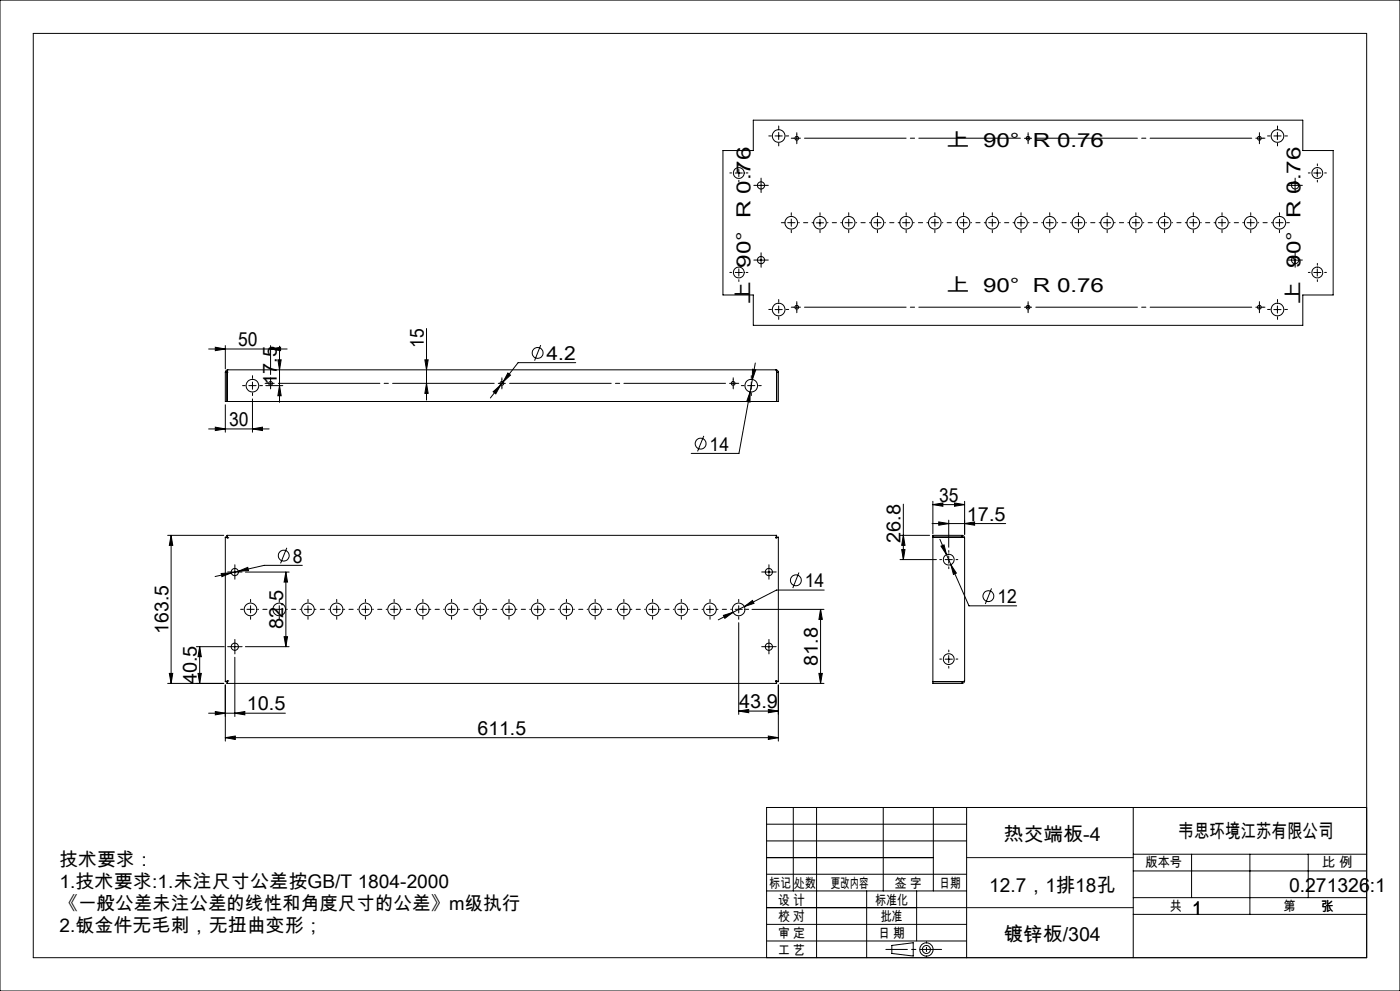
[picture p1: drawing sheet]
<svg xmlns="http://www.w3.org/2000/svg" width="420mm" height="297mm" viewBox="0 0 420 297" stroke-linecap="round" stroke-linejoin="round" font-family="sans-serif">
<g fill="none" stroke="#000" stroke-width=".3">
<path d="M0 0h420v297h-420zM226 36h164.8v9.1h9.1v43.3h-9.1v9.1h-164.8v-9.1h-9.1v-43.3h9.1zM233.6 39.7v2.1M383.2 39.7v2.1M220.6 51.9h2.1M221.7 50.8v2.1M227.2 55.6h2.2M228.3 54.5v2.2M232.5 40.7h2.2M307.3 41.4h2.2M308.4 40.4v2.1M382.2 40.7h2.1"/>
<path d="M387.5 55.6h2.1M388.5 54.5v2.2M394.1 51.9h2.2M395.2 50.8v2.1M227.2 78h2.2M228.3 76.9v2.2M244.9 66.8h2.2M246 65.7v2.1M387.5 78h2.1M388.5 76.9v2.2M128 98.5v21.4M220.6 81.7h2.1"/>
<path d="M221.7 80.6v2.2M232.5 92.8h2.2M233.6 91.7v2.1M307.3 92.1h2.2M308.4 91v2.2M382.2 92.8h2.1M383.2 91.7v2.1M394.1 81.7h2.2M395.2 80.6v2.2M62.6 104.6h23.5M64.6 104.1l3 .5-3 .5zM67.6 111.5v8.8h165.9v-8.8"/>
<path d="M67.6 111.5h.5M67.6 103.6v7M68.1 111.5h.1M68.1 111.5v8.8M68.2 111.4l-.1 .1M68.3 110.8l-.2 .7M68.3 110.8l-.5 .3-.2 .4M68.3 110.8h164.5M74.6 115.6h2.2M75.7 114.5v2.2M75.7 119.6v9.9M79.7 115.6h5.1"/>
<path d="M81.2 104.6l3-.5v1zM81.2 103.6v8.7M83.4 107.8h.9l-.4 3zM83.9 115.6l.4 3h-.9zM83.9 103.7v16.9M127.5 107.8h.9l-.4 3zM128 114.9l.4 3h-.9zM148 117.4l2.2-2-1.5 2.6zM149.5 114.9h2.1M150.2 115.4l-3.1 3.9M150.6 113.8v2.2M150.9 114.5l-.7 .9"/>
<path d="M152.4 111.8l.7 .6-2.2 2.1zM162.2 103.4l-1.8 4.7M172.7 108.7h-17.3l-4.5 5.8M224.3 115.6h2.1M225 117.4v3.1l-1-.2zM225 117.4l-3.3 18.5h-14.3M225.4 114.5v2.2M225.7 110.7l1 .1-1 2.9zM226.6 108.8l-1.6 8.6M232.8 110.8l.2 .7M232.8 110.8l.5 .3 .2 .4M233 111.5h.1"/>
<path d="M233 111.4v.1M233 111.5v8.8M233 111.5h.5M62.6 128.5h18.2M64.6 128l3 .5-3 .5zM67.6 121.3v8.2M75.7 128.5l3-.5v1zM211.1 130.6l-1.8 4.7M271 151.1v16.6M279.6 156.9h22.1M279.9 151.2l3-.5v1zM279.9 150.2v9.8"/>
<path d="M279.9 151.2h9.5M281.6 156.4l3 .5-3 .5zM284.6 155.9v8.1M286.3 150.7l3.1 .5-3.1 .5zM289.4 150.2v10M289.4 156.9l3-.5v1zM50.3 160.4h16.8M51.3 160.4l.5 3h-1zM51.3 160.4v44.4M66.4 171.9l3-.2-2.8 1.1zM67.6 161l.7 .2M67.6 161v43.3"/>
<path d="M68.1 160.4l.2 .8M68.1 160.4h164.9M68.3 161.2h.1M69.4 171.4h2.1M69.4 171.7l-4.9 1.1M70.4 170.4v2.1M71.5 171.2l2.8-1.2 .2 1zM71.5 171.2l-2.1 .5M73.6 171.4h13.1M85.8 171.4l.5 3h-1.1zM85.8 171.4v22.4M86 164.2l-1.8 4.6"/>
<path d="M90.7 169.4h-11.4l-7.8 1.8M229.6 171.4h2.1M230.7 170.4v2.1M232.8 161.2h.1M233 160.4l-.2 .8M233.5 161l-.7 .2M233.5 161v43.3M239.7 171.6l-1.9 4.6M247.3 176.8h-14.4l-13 6.7M270 167.7h10.9M270 160.4h8.9M270.5 164.7h1l-.5 3z"/>
<path d="M271 160.4l.5 3h-1zM279.9 161h8.7M282 161.6l2 4.6M282.3 163.7l.9-.4 .8 2.9zM283.5 167.7h2.2M284 166.2l1.3 3M284.6 166.6v2.2M285.3 169.2l1.6 2.6-.9 .4zM285.3 169.2l5.4 12.4h14.3M288.6 161l.8 .2M288.6 161h.1M288.6 160.4l.6 .3 .2 .5"/>
<path d="M288.6 160.4h-8.7v44.4h8.7M288.6 160.4v.6M289.4 161.2v42.9M297.5 176.4l-1.9 4.6M58.9 193.8h8.4M59.9 193.8l.5 3h-1zM59.9 193.8v11M69.4 193.8h2.1M70.4 192.8v2.1M70.4 197v17.7M73.6 193.8h13.1M85.2 190.8h1.1l-.5 3z"/>
<path d="M211.9 182.6h2.2M213 181.5v2.2M217 184.4l2.9-.9-2.4 1.8zM219.9 183.5l-4.4 2.3M221.6 186.6v27.5M223.3 181.8l2.4-1.9 .5 .9zM225.6 182.6h21.6M229.6 193.8h2.1M230.7 192.8v2.1M246.2 182.6l.5 3h-1zM246.2 182.6v22.2M283.5 197.6h2.2"/>
<path d="M284.6 196.5v2.1M50.3 204.8h16.8M50.8 201.8h1l-.5 3zM59.4 201.8h1l-.5 3zM62.6 213.7h23M64.6 213.3l3 .4-3 .5zM67.6 204.3h.5M67.6 205.3v16.8M68.1 204.8h164.9M68.1 204.3v.5M68.3 204.1l-.7 .2M68.3 204.1l-.2 .7"/>
<path d="M68.3 204.1l-.2 .2M68.3 204.1h.1M70.4 213.7l3-.4v.9zM221.6 213.1l3-.5v1zM221.6 213.1h11.9M230.5 212.6l3 .5-3 .5zM232.8 204.1l.7 .2M232.8 204.1l.2 .7M232.8 204.1h.1M233.5 205.3v16.8M234 204.8h13.2M245.7 201.8h1l-.5 3z"/>
<path d="M279.9 204.3h8.7M288.6 204.3v.5M288.6 204.3h.1M288.7 204.3h-.1M289.4 204.1l-.8 .2M289.4 204.1l-.2 .5-.6 .2M67.6 221.1l3-.5v1zM67.6 221.1h165.9M230.5 220.6l3 .5-3 .5zM230 257h50M230 252h60M230 247h60"/>
<path d="M230 242h180v45h-180zM238 242v25M245 242v45M265 242v25M280 242v25M290 242v45M340 242v45M340 256h70M357.5 256v13M375 256v18M392.5 256v13M230 277h60"/>
<path d="M230 272h60M230 262h60M230 267h60M260 267v20M275 267v15M340 274h70M340 269h70M340 261h70M230 282h60M267.5 283.3l6.5-.8v4l-6.5-.8z"/>
<circle cx="221.6" cy="51.8" r="1.64"/>
<circle cx="228.3" cy="55.6" r="1.08"/>
<circle cx="233.6" cy="40.8" r="1.89"/>
<circle cx="239" cy="41.4" r=".56"/>
<circle cx="308.4" cy="41.4" r=".56"/>
<circle cx="377.8" cy="41.4" r=".56"/>
<circle cx="383.2" cy="40.8" r="1.89"/>
<circle cx="388.5" cy="55.6" r="1.08"/>
<circle cx="395.2" cy="51.9" r="1.62"/>
<circle cx="228.3" cy="77.9" r="1.08"/>
<circle cx="237.4" cy="66.8" r="1.9"/>
<circle cx="246" cy="66.8" r="1.9"/>
<circle cx="254.6" cy="66.8" r="1.91"/>
<circle cx="263.2" cy="66.8" r="1.91"/>
<circle cx="271.8" cy="66.8" r="1.9"/>
<circle cx="280.5" cy="66.8" r="1.9"/>
<circle cx="289.1" cy="66.8" r="1.9"/>
<circle cx="297.7" cy="66.8" r="1.91"/>
<circle cx="306.3" cy="66.8" r="1.91"/>
<circle cx="314.9" cy="66.8" r="1.9"/>
<circle cx="323.5" cy="66.8" r="1.9"/>
<circle cx="332.1" cy="66.8" r="1.9"/>
<circle cx="340.7" cy="66.8" r="1.9"/>
<circle cx="349.4" cy="66.8" r="1.91"/>
<circle cx="358" cy="66.8" r="1.91"/>
<circle cx="366.6" cy="66.8" r="1.9"/>
<circle cx="375.2" cy="66.8" r="1.9"/>
<circle cx="383.8" cy="66.8" r="1.9"/>
<circle cx="388.5" cy="77.9" r="1.08"/>
<circle cx="221.6" cy="81.7" r="1.64"/>
<circle cx="233.6" cy="92.8" r="1.89"/>
<circle cx="239" cy="92.1" r=".57"/>
<circle cx="308.4" cy="92.1" r=".57"/>
<circle cx="377.8" cy="92.1" r=".57"/>
<circle cx="383.2" cy="92.8" r="1.89"/>
<circle cx="395.2" cy="81.7" r="1.63"/>
<circle cx="75.7" cy="115.6" r="1.89"/>
<circle cx="81.2" cy="114.9" r=".58"/>
<circle cx="150.6" cy="114.9" r=".58"/>
<circle cx="161.3" cy="105.8" r="1.63"/>
<circle cx="219.9" cy="114.9" r=".58"/>
<circle cx="225.4" cy="115.6" r="1.9"/>
<circle cx="210.2" cy="132.9" r="1.63"/>
<circle cx="70.5" cy="171.4" r="1.09"/>
<circle cx="85.1" cy="166.5" r="1.63"/>
<circle cx="230.7" cy="171.4" r="1.09"/>
<circle cx="238.8" cy="173.9" r="1.62"/>
<circle cx="284.6" cy="167.7" r="1.64"/>
<circle cx="296.5" cy="178.7" r="1.63"/>
<circle cx="70.5" cy="193.8" r="1.08"/>
<circle cx="75.2" cy="182.6" r="1.89"/>
<circle cx="83.8" cy="182.6" r="1.89"/>
<circle cx="92.4" cy="182.6" r="1.9"/>
<circle cx="101" cy="182.6" r="1.9"/>
<circle cx="109.6" cy="182.6" r="1.89"/>
<circle cx="118.2" cy="182.6" r="1.89"/>
<circle cx="126.8" cy="182.6" r="1.89"/>
<circle cx="135.5" cy="182.6" r="1.9"/>
<circle cx="144.1" cy="182.6" r="1.9"/>
<circle cx="152.7" cy="182.6" r="1.89"/>
<circle cx="161.3" cy="182.6" r="1.89"/>
<circle cx="169.9" cy="182.6" r="1.89"/>
<circle cx="178.5" cy="182.6" r="1.89"/>
<circle cx="187.2" cy="182.6" r="1.9"/>
<circle cx="195.8" cy="182.6" r="1.9"/>
<circle cx="204.4" cy="182.6" r="1.89"/>
<circle cx="213" cy="182.6" r="1.89"/>
<circle cx="221.6" cy="182.6" r="1.89"/>
<circle cx="230.7" cy="193.8" r="1.08"/>
<circle cx="284.6" cy="197.5" r="1.64"/>
<circle cx="277.9" cy="284.6" r="2"/>
<circle cx="277.9" cy="284.6" r="1.22"/>
</g>
<g fill="none" stroke="#000" stroke-width=".3" stroke-dasharray="30.5 1.3 1.3 1.3">
<path d="M233.6 38.6v-.8M383.3 38.6v-.8M219.5 51.8h-.6M221.7 49.7v-.6M221.7 54v.5M223.8 51.8h.6M227.2 55.6h-1M228.3 54.5v-1.1M228.3 56.6v1.1M229.4 55.6h1.1M231.4 40.7h-.8M233.6 42.9v.8"/>
<path d="M235.8 40.7h.8M238 41.4h-.6M239 41.4v-1.1M239 41.4h-1M239 41.4v1.1M239 41.4h1.1M239 40.3v-.5M239 42.5v.6M308.4 40.3v-.5M308.4 42.5v.6M377.8 41.4v-1.1M377.8 41.4h-1.1"/>
<path d="M377.8 41.4v1.1M377.8 41.4h1.1M377.8 40.3v-.5M377.8 42.5v.6M378.9 41.4h.6M381.1 40.7h-.8M383.3 42.9v.8M385.4 40.7h.8M387.5 55.6h-1.1M388.5 54.5v-1.1M388.5 56.6v1.1M389.6 55.6h1.1"/>
<path d="M393 51.8h-.5M395.2 49.7v-.6M395.2 54v.5M397.4 51.8h.5M221.7 79.5v-.6M227.2 77.9h-1M228.3 76.8v-1M228.3 79v1.1M229.4 77.9h1.1M235.2 66.7h-.8M237.4 66.7v-1M237.4 66.7h-1.1"/>
<path d="M237.4 66.7v1.1M237.4 66.7h1.1M237.4 64.6v-.8M237.4 68.9v.8M246 64.6v-.8M246 68.9v.8M254.6 66.7v-1M254.6 66.7h-1.1M254.6 66.7v1.1M254.6 66.7h1.1M254.6 64.6v-.8M254.6 68.9v.8"/>
<path d="M263.2 66.7v-1M263.2 66.7h-1.1M263.2 66.7v1.1M263.2 66.7h1.1M263.2 64.6v-.8M263.2 68.9v.8M271.8 66.7v-1M271.8 66.7h-1M271.8 66.7v1.1M271.8 66.7h1.1M271.8 64.6v-.8M271.8 68.9v.8"/>
<path d="M280.5 66.7v-1M280.5 66.7h-1.1M280.5 66.7v1.1M280.5 66.7h1M280.5 64.6v-.8M280.5 68.9v.8M289.1 66.7v-1M289.1 66.7h-1.1M289.1 66.7v1.1M289.1 66.7h1.1M289.1 64.6v-.8M289.1 68.9v.8"/>
<path d="M297.7 66.7v-1M297.7 66.7h-1.1M297.7 66.7v1.1M297.7 66.7h1.1M297.7 64.6v-.8M297.7 68.9v.8M306.3 66.7v-1M306.3 66.7h-1.1M306.3 66.7v1.1M306.3 66.7h1.1M306.3 64.6v-.8M306.3 68.9v.8"/>
<path d="M314.9 66.7v-1M314.9 66.7h-1.1M314.9 66.7v1.1M314.9 66.7h1.1M314.9 64.6v-.8M314.9 68.9v.8M323.5 66.7v-1M323.5 66.7h-1.1M323.5 66.7v1.1M323.5 66.7h1.1M323.5 64.6v-.8M323.5 68.9v.8"/>
<path d="M332.1 66.7v-1M332.1 66.7h-1M332.1 66.7v1.1M332.1 66.7h1.1M332.1 64.6v-.8M332.1 68.9v.8M340.8 66.7v-1M340.8 66.7h-1.1M340.8 66.7v1.1M340.8 66.7h1M340.8 64.6v-.8M340.8 68.9v.8"/>
<path d="M349.4 66.7v-1M349.4 66.7h-1.1M349.4 66.7v1.1M349.4 66.7h1.1M349.4 64.6v-.8M349.4 68.9v.8M358 66.7v-1M358 66.7h-1.1M358 66.7v1.1M358 66.7h1.1M358 64.6v-.8M358 68.9v.8"/>
<path d="M366.6 66.7v-1M366.6 66.7h-1.1M366.6 66.7v1.1M366.6 66.7h1.1M366.6 64.6v-.8M366.6 68.9v.8M375.2 66.7v-1M375.2 66.7h-1.1M375.2 66.7v1.1M375.2 66.7h1.1M375.2 64.6v-.8M375.2 68.9v.8"/>
<path d="M383.8 66.7v-1M383.8 66.7h-1M383.8 66.7v1.1M383.8 66.7h1.1M383.8 64.6v-.8M383.8 68.9v.8M386 66.7h.8M387.5 77.9h-1.1M388.5 76.8v-1M388.5 79v1.1M389.6 77.9h1.1M395.2 79.5v-.6"/>
<path d="M219.5 81.7h-.6M221.7 83.8v.6M223.8 81.7h.6M231.4 92.7h-.8M233.6 90.6v-.8M233.6 94.9v.8M235.8 92.7h.8M238 92.1h-.6M239 92.1v-1.1M239 92.1h-1M239 92.1v1.1M239 92.1h1.1"/>
<path d="M239 91v-.6M239 93.2v.5M308.4 91v-.6M308.4 93.2v.5M377.8 92.1v-1.1M377.8 92.1h-1.1M377.8 92.1v1.1M377.8 92.1h1.1M377.8 91v-.6M377.8 93.2v.5M378.9 92.1h.6M381.1 92.7h-.8"/>
<path d="M383.3 90.6v-.8M383.3 94.9v.8M385.4 92.7h.8M393 81.7h-.5M395.2 83.8v.6M397.4 81.7h.5M73.6 115.6h-.8M75.8 113.4v-.8M75.8 117.7v.9M77.9 115.6h.8M80.1 114.9h-.6M81.2 114.9v-1.1"/>
<path d="M81.2 114.9h-1.1M81.2 114.9v1.1M81.2 114.9h1.1M81.2 113.8v-.6M81.2 116v.5M150.6 113.8v-.6M150.6 116v.5M220 114.9v-1.1M220 114.9h-1.1M220 114.9v1.1M220 114.9h1M220 113.8v-.6"/>
<path d="M220 116v.5M221 114.9h.6M223.2 115.6h-.8M225.4 113.4v-.8M225.4 117.7v.9M227.6 115.6h.8M69.4 171.4h-1.1M70.5 170.3v-1M70.5 172.5v1.1M71.5 171.4h1.1M229.6 171.4h-1.1M230.7 170.3v-1"/>
<path d="M230.7 172.5v1.1M231.8 171.4h1.1M282.5 167.7h-.6M284.6 165.5v-.5M284.6 169.9v.5M286.8 167.7h.5M69.4 193.8h-1.1M70.5 192.7v-1.1M70.5 194.9v1.1M71.5 193.8h1.1M73 182.6h-.8M75.2 182.6v-1.1"/>
<path d="M75.2 182.6h-1.1M75.2 182.6v1.1M75.2 182.6h1.1M75.2 180.4v-.8M75.2 184.8v.8M83.8 182.6v-1.1M83.8 182.6h-1.1M83.8 182.6v1.1M83.8 182.6h1.1M83.8 180.4v-.8M83.8 184.8v.8M92.4 182.6v-1.1"/>
<path d="M92.4 182.6h-1.1M92.4 182.6v1.1M92.4 182.6h1.1M92.4 180.4v-.8M92.4 184.8v.8M101 182.6v-1.1M101 182.6h-1.1M101 182.6v1.1M101 182.6h1.1M101 180.4v-.8M101 184.8v.8M109.6 182.6v-1.1"/>
<path d="M109.6 182.6h-1.1M109.6 182.6v1.1M109.6 182.6h1.1M109.6 180.4v-.8M109.6 184.8v.8M118.2 182.6v-1.1M118.2 182.6h-1M118.2 182.6v1.1M118.2 182.6h1.1M118.2 180.4v-.8M118.2 184.8v.8M126.9 182.6v-1.1"/>
<path d="M126.9 182.6h-1.1M126.9 182.6v1.1M126.9 182.6h1M126.9 180.4v-.8M126.9 184.8v.8M135.5 182.6v-1.1M135.5 182.6h-1.1M135.5 182.6v1.1M135.5 182.6h1.1M135.5 180.4v-.8M135.5 184.8v.8M144.1 182.6v-1.1"/>
<path d="M144.1 182.6h-1.1M144.1 182.6v1.1M144.1 182.6h1.1M144.1 180.4v-.8M144.1 184.8v.8M152.7 182.6v-1.1M152.7 182.6h-1.1M152.7 182.6v1.1M152.7 182.6h1.1M152.7 180.4v-.8M152.7 184.8v.8M161.3 182.6v-1.1"/>
<path d="M161.3 182.6h-1.1M161.3 182.6v1.1M161.3 182.6h1.1M161.3 180.4v-.8M161.3 184.8v.8M169.9 182.6v-1.1M169.9 182.6h-1.1M169.9 182.6v1.1M169.9 182.6h1.1M169.9 180.4v-.8M169.9 184.8v.8M178.5 182.6v-1.1"/>
<path d="M178.5 182.6h-1M178.5 182.6v1.1M178.5 182.6h1.1M178.5 180.4v-.8M178.5 184.8v.8M187.2 182.6v-1.1M187.2 182.6h-1.1M187.2 182.6v1.1M187.2 182.6h1M187.2 180.4v-.8M187.2 184.8v.8M195.8 182.6v-1.1"/>
<path d="M195.8 182.6h-1.1M195.8 182.6v1.1M195.8 182.6h1.1M195.8 180.4v-.8M195.8 184.8v.8M204.4 182.6v-1.1M204.4 182.6h-1.1M204.4 182.6v1.1M204.4 182.6h1.1M204.4 180.4v-.8M204.4 184.8v.8M213 180.4v-.8"/>
<path d="M213 184.8v.8M221.6 182.6v-1.1M221.6 182.6h-1.1M221.6 182.6v1.1M221.6 182.6h1.1M221.6 180.4v-.8M221.6 184.8v.8M223.8 182.6h.8M229.6 193.8h-1.1M230.7 192.7v-1.1M230.7 194.9v1.1M231.8 193.8h1.1"/>
<path d="M282.5 197.5h-.6M284.6 195.4v-.6M284.6 199.7v.5M286.8 197.5h.5"/>
</g>
<g fill="none" stroke="#000" stroke-width=".3" stroke-dasharray="30.5 1.3 1.3 1.3" stroke-dashoffset="30.2">
<path d="M239.6 66.7h4.2M248.2 66.7h4.2M256.8 66.7h4.3M265.4 66.7h4.3M274 66.7h4.3M282.6 66.7h4.3M291.2 66.7h4.3M299.9 66.7h4.2M308.5 66.7h4.2M317.1 66.7h4.3M325.7 66.7h4.3M334.3 66.7h4.3"/>
<path d="M342.9 66.7h4.3M351.5 66.7h4.3M360.2 66.7h4.2M368.8 66.7h4.3M377.4 66.7h4.3M77.3 182.6h4.3M86 182.6h4.2M94.6 182.6h4.2M103.2 182.6h4.3M111.8 182.6h4.3M120.4 182.6h4.3M129 182.6h4.3"/>
<path d="M137.6 182.6h4.3M146.3 182.6h4.2M154.9 182.6h4.2M163.5 182.6h4.3M172.1 182.6h4.3M180.7 182.6h4.3M189.3 182.6h4.3M197.9 182.6h4.3M206.6 182.6h4.2M215.2 182.6h4.2"/>
</g>
<path d="M241.2 41.4h65.1M310.6 41.4h65.1M241.2 92.1h65.1M310.6 92.1h65.1M83.4 114.9h65M152.7 114.9h65.1" fill="none" stroke="#000" stroke-width=".3" stroke-dasharray="30.5 1.3 1.3 1.3" stroke-dashoffset="-.1"/>
<path d="M265.8 284.5h16.7" fill="none" stroke="#000" stroke-width=".3" stroke-dasharray="30.5 1.3 1.3 1.3" stroke-dashoffset="24"/>
<path d="M277.9 282.2v4.7" fill="none" stroke="#000" stroke-width=".3" stroke-dasharray="30.5 1.3 1.3 1.3" stroke-dashoffset="30"/>
<path d="M10 10h400v277h-400zM290 257h50M290 272h50" fill="none" stroke="#0a0605" stroke-width=".3"/>
<g fill="#000">
<path d="M279.9 151.2l3-.5v1zM286.3 150.7l3.1 .5-3.1 .5z"/>
<path d="M271 160.4l.5 3h-1zM270.5 164.7h1l-.5 3z"/>
<path d="M50.8 201.8h1l-.5 3zM51.3 160.4l.5 3h-1zM245.7 201.8h1l-.5 3zM246.2 182.6l.5 3h-1zM85.2 190.8h1.1l-.5 3zM85.8 171.4l.5 3h-1.1zM59.4 201.8h1l-.5 3zM59.9 193.8l.5 3h-1zM128 114.9l.4 3h-.9zM127.5 107.8h.9l-.4 3zM83.9 115.6l.4 3h-.9zM83.4 107.8h.9l-.4 3z"/>
<path d="M221.6 213.1l3-.5v1zM230.5 212.6l3 .5-3 .5zM217 184.4l.5 .9 2.4-1.8zM223.3 181.8l2.9-1-.5-.9zM64.6 213.3l3 .4-3 .5zM70.4 213.7l3-.4v.9zM66.4 171.9l.2 .9 2.8-1.1zM71.5 171.2l3-.2-.2-1zM281.6 156.4l3 .5-3 .5zM289.4 156.9l3-.5v1zM282.3 163.7l1.7 2.5-.8-2.9zM285.3 169.2l.7 3 .9-.4zM64.6 104.1l3 .5-3 .5zM81.2 104.6l3-.5v1zM225.7 110.7v3l1-2.9zM225 117.4l-1 2.9 1 .2zM148 117.4l.7 .6 1.5-2.6zM152.4 111.8l-1.5 2.7 2.2-2.1z"/>
<path d="M230.5 220.6l3 .5-3 .5zM67.6 221.1l3-.5v1zM75.7 128.5l3-.5v1zM64.6 128l3 .5-3 .5z"/>
</g>
<g font-size="5.8">
<text x="283.7" y="44.2">上 90° R 0.76</text>
<text x="283.7" y="87.6">上 90° R 0.76</text>
<text x="225.2" y="91.5" transform="rotate(-90 225.2 91.5)">上 90° R 0.76</text>
<text x="390.2" y="91.5" transform="rotate(-90 390.2 91.5)">上 90° R 0.76</text>
<text x="71.5" y="103.7">50</text>
<text x="127.2" y="104.2" transform="rotate(-90 127.2 104.2)">15</text>
<text x="164" y="107.8">4.2</text>
<text x="83" y="115.4" transform="rotate(-90 83 115.4)">17.5</text>
<text x="68.8" y="127.7">30</text>
<text x="212.9" y="135">14</text>
<text x="281.7" y="150.4">35</text>
<text x="290.1" y="156.1">17.5</text>
<text x="270.2" y="162.7" transform="rotate(-90 270.2 162.7)">26.8</text>
<text x="87.8" y="168.6">8</text>
<text x="241.5" y="176">14</text>
<text x="299.2" y="180.7">12</text>
<text x="50.5" y="189.9" transform="rotate(-90 50.5 189.9)">163.5</text>
<text x="84.9" y="188.4" transform="rotate(-90 84.9 188.4)">82.5</text>
<text x="245.4" y="199.5" transform="rotate(-90 245.4 199.5)">81.8</text>
<text x="59.1" y="205.1" transform="rotate(-90 59.1 205.1)">40.5</text>
<text x="74" y="212.9">10.5</text>
<text x="221.8" y="212.3">43.9</text>
<text x="143.3" y="220.3">611.5</text>
<text x="353.6" y="251.1">韦思环境江苏有限公司</text>
<text x="301.2" y="252.1">热交端板-4</text>
<text x="296.8" y="267.2">12.7，1排18孔</text>
<text x="386.7" y="267.2">0.271326:1</text>
<text x="357.6" y="274.2">1</text>
<text x="301.2" y="282.1">镀锌板/304</text>
</g>
<g font-size="5.6">
<text x="17.9" y="259.4">技术要求：</text>
<text x="17.9" y="266.1">1.技术要求:1.未注尺寸公差按GB/T 1804-2000</text>
<text x="17.9" y="272.7">《一般公差未注公差的线性和角度尺寸的公差》m级执行</text>
<text x="17.9" y="279.4">2.钣金件无毛刺，无扭曲变形；</text>
</g>
<g font-size="4.1">
<text x="343.7" y="259.9">版本号</text>
<text x="396.6" y="259.9">比 例</text>
<text x="230.9" y="266.1">标记</text>
<text x="238.3" y="266.1">处数</text>
<text x="249.2" y="266.1">更改内容</text>
<text x="268.4" y="266.2">签 字</text>
<text x="281.7" y="266.2">日期</text>
<text x="233.4" y="271.2">设 计</text>
<text x="262.6" y="271.2">标准化</text>
<text x="351" y="272.9">共</text>
<text x="385" y="272.9">第</text>
<text x="396.5" y="272.9">张</text>
<text x="233.4" y="276.1">校 对</text>
<text x="233.4" y="281.2">审 定</text>
<text x="263.4" y="281.2">日 期</text>
<text x="264.2" y="276.1">批准</text>
<text x="233.4" y="286.2">工 艺</text>
</g>
</svg>
